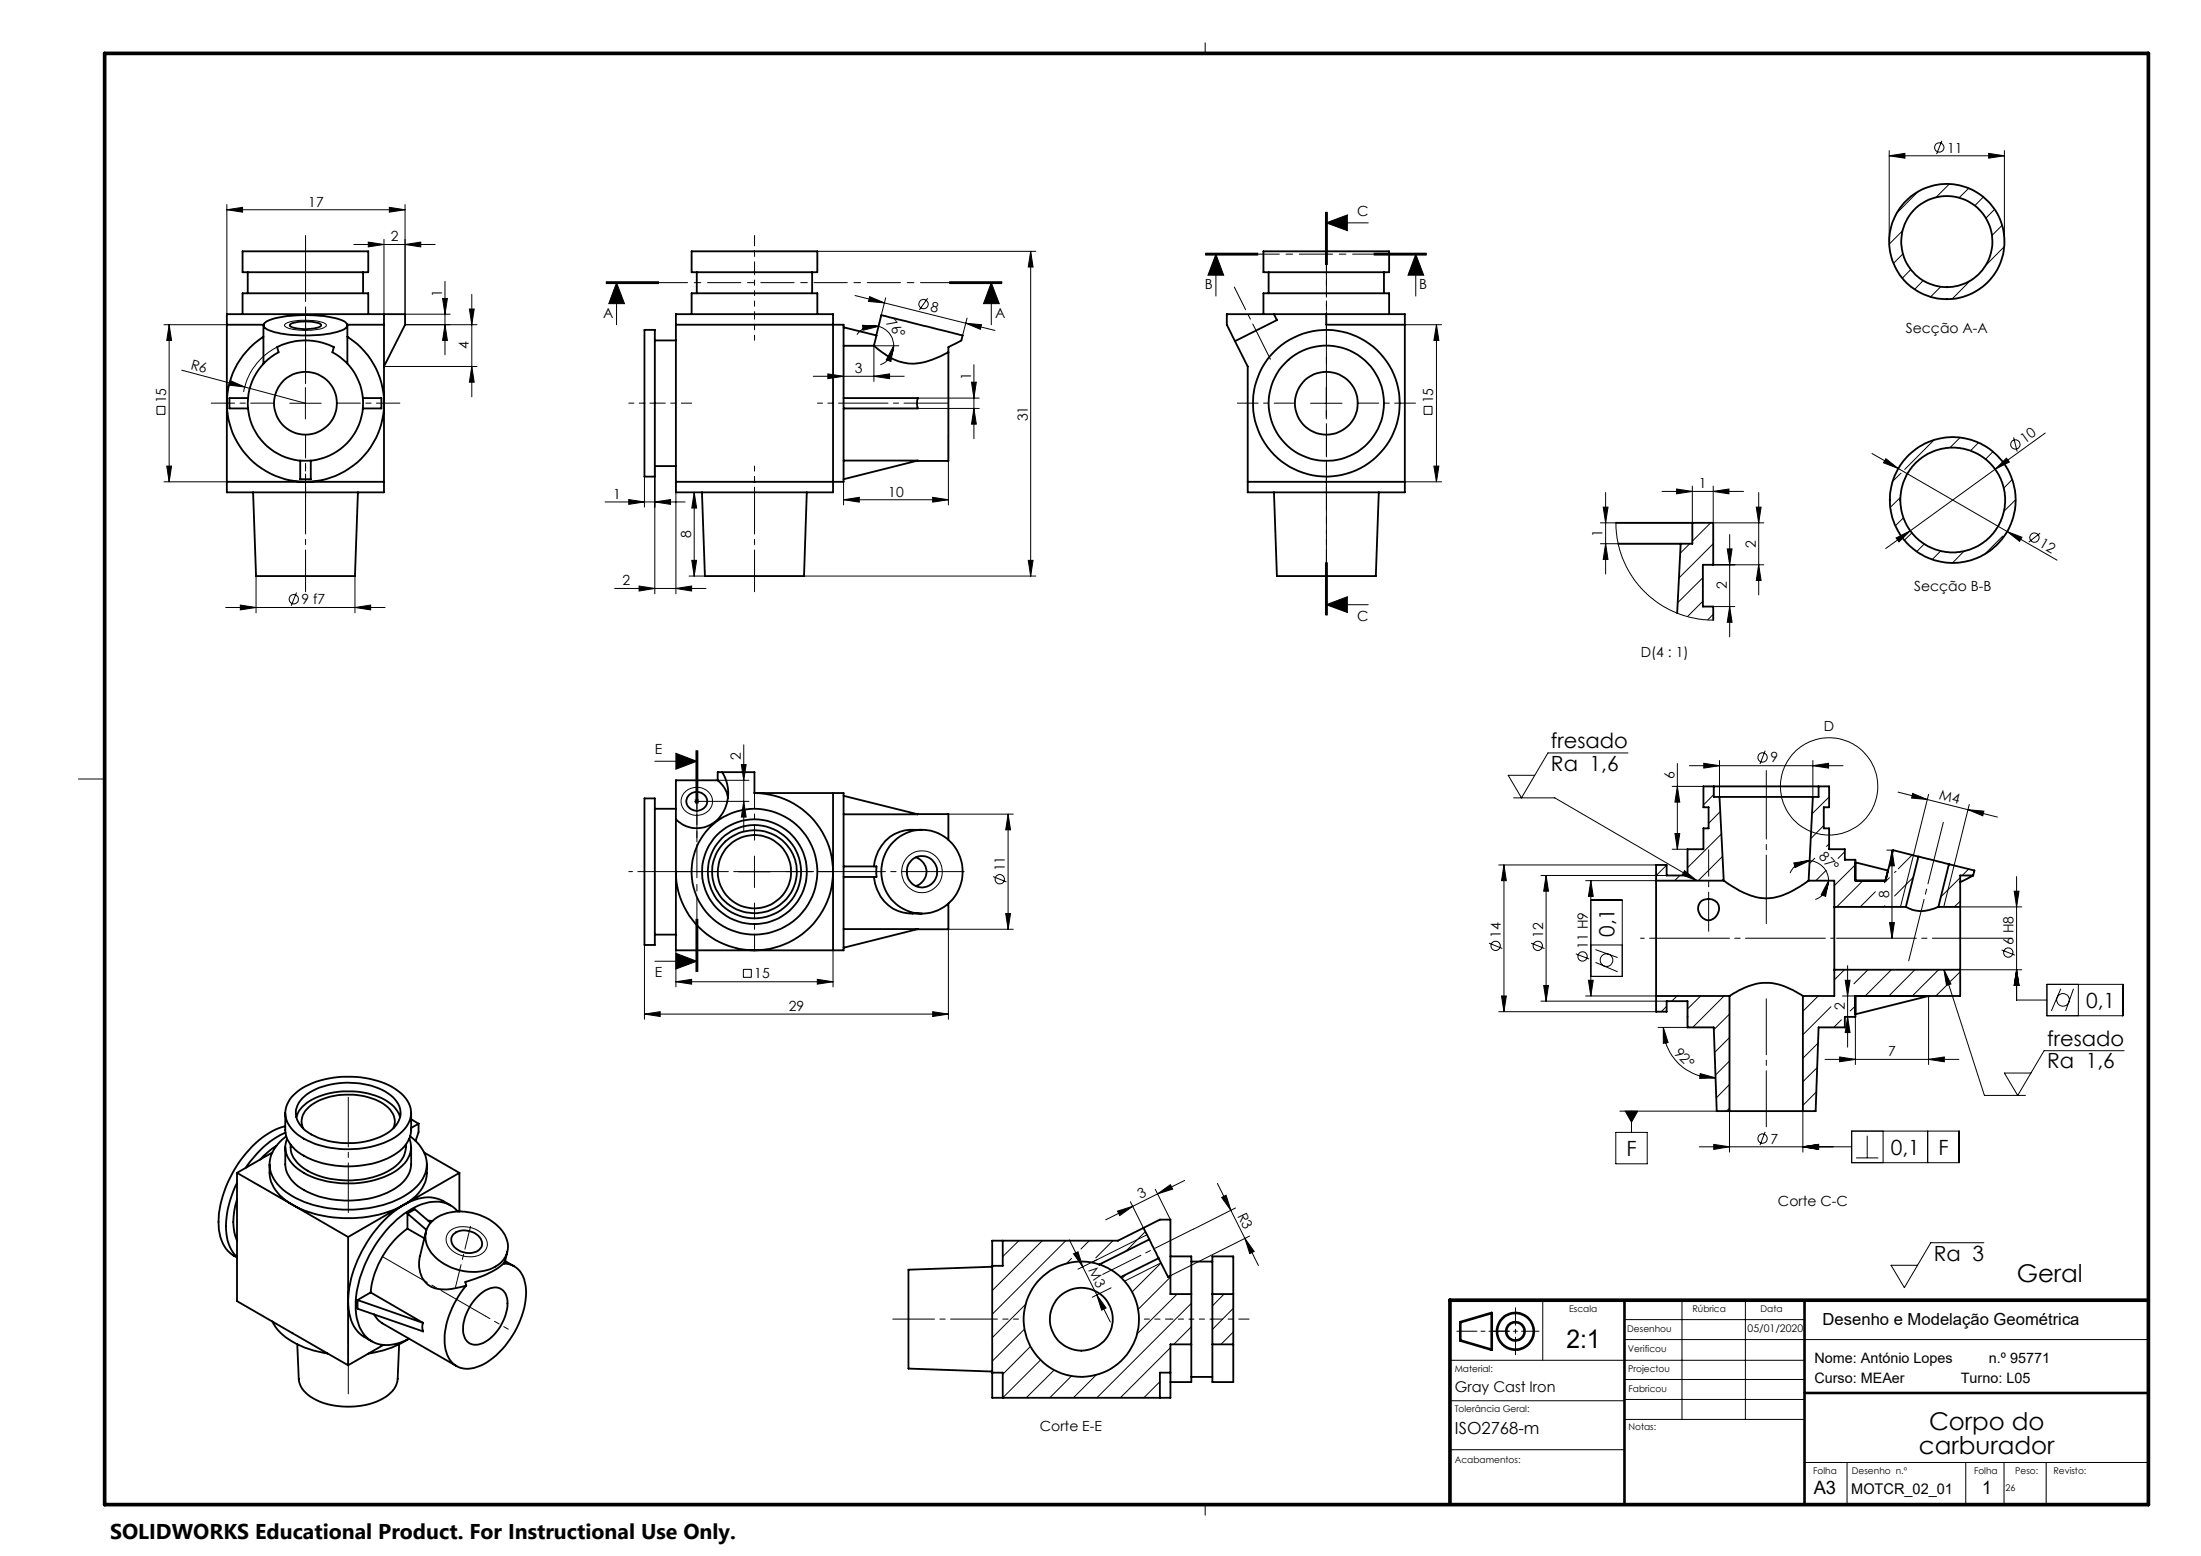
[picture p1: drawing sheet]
<svg xmlns="http://www.w3.org/2000/svg" width="420mm" height="297mm" viewBox="0 0 420 297" stroke-linecap="round" stroke-linejoin="round" font-family="sans-serif">
<g fill="none" stroke="#000" stroke-width=".19">
<path d="M230 8.2v2M43.3 39v21M74.3 39.6l3 .4-3 .5zM77.3 39v21h8.6M360.5 29.7l3-.4v.9zM360.5 28.7v17.4M360.5 29.7h22M366 36.5l-4.1 4.2M370.6 26.9l-1.1 2.5M372 35.1l-2.6 2.6M375.7 35.9l-1.9 1.8M378.5 37.6l-1.7 1.7"/>
<path d="M379.5 29.3l3 .4-3 .5zM380.6 40l-1.6 1.6M382.5 28.7v17.4M43.3 40l3-.4v.9zM43.3 40h34M67.5 46.7h15.5M70.3 46.2l3 .5-3 .4zM73.3 45.7v14.3M77.3 46.7l3-.5v.9zM84.5 57h.9l-.5 3zM84.9 53.7v14M89.6 59h.9l-.5 3z"/>
<path d="M90 56.2v19.5M115.7 54.1h10zM115.7 54h10M115.7 53.8h10M117.7 54l1.5 4h-3zM117.7 54v8M156 48h41.7M163.2 56.4l5.6 1.4M165.9 56.6l2.9 1.2-3.1-.3zM168.8 57.8l15.5 3.9M169 56.8l-.8 3.3M177 56.9l-1.6 2.3"/>
<path d="M181.2 54h10M181.2 53.8h10M181.2 54.1h10M189.2 54l1.5 4h-3zM189.2 54v8M196.7 48l.4 3h-.9zM196.7 48v62M230 48.5h10M230 48.3h10M230 48.7h10M232 48.5l1.5 4h-3zM232 48.5v8"/>
<path d="M252.9 40.5v10M253.1 42.5h8M253.1 42.5l4-1.5v3zM253.1 40.5v10M253.3 40.5v10M262.2 48.5h10M262.2 48.3h10M262.2 48.7h10M270.2 48.5l1.5 4h-3zM270.2 48.5v8M363 44.1l-2.5 2.5M363.1 48.5l-1.8 1.8"/>
<path d="M364.6 51.4l-1.6 1.7M367 53.5l-1.7 1.7M370.3 54.7l-1.9 2M376 53.5l-3.5 3.6M382.1 43l-2 1.9M382.4 47.1l-3.4 3.5M30 77.6h1.5v1.5h-1.5zM31.3 62h12M32.3 62v30M32.3 62l.4 3h-.9zM34.7 70.7l12 3.2M43.9 72.6l2.8 1.3-3-.4z"/>
<path d="M46.7 73.9l11.6 3.1M52.9 66.2a12.2 12.2 0 0 0-6.4 8.6M54.5 61.8a11.4 11.4 0 0 1 7.5-.1l.3 .3a1.32 1.32 0 0 1-1.3 .8 11.9 11.9 0 0 1-6.5-.4l-.2-.3zM55.3 77h6M58.3 74v6M73.3 70h17.7M77.3 62h13.7M84.9 62l.5 3h-.9zM90 70l.5 3h-.9zM155.2 71.8h17.3M158 71.4l3 .4-3 .5zM164.6 62.1l3 .2-2.9 .7z"/>
<path d="M166.8 71.8l3-.4v.9zM167.6 62.3a3.9 3.9 0 0 1 2.9 3.7M167.6 62.3a3.8 3.8 0 0 0-4.1 1.6M170.5 66l-.5 3-.9-.3zM170.5 66a3.9 3.9 0 0 1-2.5 3.6M171.5 66h-4.7v6.8M175.2 76h11.7M175.2 78h11.7M184.3 61.7l5.6 1.4M184.3 61.7l3 .3-.2 .9zM184.5 60.7l-.8 3.3M185.4 73h.9l-.5 3z"/>
<path d="M185.8 78l.5 3h-.9zM185.8 69.6v14.1M245.8 68.7h.1M250.1 77h6M253.1 74v6M268.1 62h7M271.7 77.6h1.6v1.5h-1.6zM274.1 62l.5 3h-1zM274.1 62v30M31.3 92h12M31.8 89h.9l-.4 3zM115.5 95.8h15.2"/>
<path d="M120 95.4l3 .4-3 .5zM123 91v5.8M125 95.8l3-.4v.9zM125 89v24.3M129 92v21.3M132.5 94v16M132.5 94l.4 3h-.9zM161 95.4l3-.5v.9zM161 92v4.4M161 95.4h20M178 94.9l3 .5-3 .4zM181 83v13.4"/>
<path d="M268.1 92h7M273.6 89h1l-.5 3zM305.9 96.8h.9l-.4 3zM306.4 94v15.6M308.4 99.8l.1 2.7 .6 2.4 .5 1.7 1.6 3.1 1.1 1.5 1.2 1.4 1.4 1.3 1.5 1.2 2.1 1.2 1.5 .7 2.2 .8 2 .4 2.7 .2M317.1 93.8h15.6M319.9 93.3l3 .5-3 .5zM322.9 92.8v7h-17.5M326.4 99.8l-3.5 3.5M326.9 93.8l3-.5v1zM326.9 92.8v7h9.7M335.1 96.8h1l-.5 3z"/>
<path d="M335.6 94v19.6M357.2 86.6l5 2.8M359.9 87.6l2.3 1.8-2.8-1.1zM362.2 89.4l20.8 12.1M362.7 94.9l-2 1.9M362.8 90.3l-1.7 1.6M363.2 98.8l-1.5 1.6M369.1 84l-5.6 5.6M374 83.5l-1.9 1.9M377.5 84.5l-1.5 1.5M380.3 86.2l-1.4 1.5M380.7 89.6l-16.2 11.7"/>
<path d="M380.7 89.6l2.2-2.1 .5 .7zM384 91.5l-1.6 1.7M384.2 83.5l.7 2.7M384.6 95.4l-2.2 2.2M390.3 82.7l-9.6 6.9M43.1 116h30.4M45.9 115.5l3 .5-3 .4zM48.9 110v7M56.6 113.1l-1 2.5M67.7 116l3-.5v.9zM67.7 110v7M117.3 112.3h17.4"/>
<path d="M122 111.9l3 .4-3 .5zM129 112.3l3-.4v.9zM131.5 110h3M132 107h.9l-.4 3zM153.4 110h44.3M196.2 107h.9l-.4 3zM252.9 107.4v10M253.1 115.4h8M253.1 115.4l4-1.5v3zM253.1 107.4v10M253.3 107.4v10M305.4 103.8h15.3"/>
<path d="M306.4 103.8l.4 3h-.9zM322.4 103.8l-1.8 1.8M324.9 110.3l-4.8 4.7M324.9 114.8l-2.9 2.9M326.9 103.8l-6.5 6.5M326.9 117.3l-1 1M326.9 107.8h9.7M326.9 115.8h4.1M329.6 104.8h.9l-.4 3zM330.1 115.8l.4 3h-.9zM330.1 102v19.6M335.6 107.8l.5 3h-1z"/>
<path d="M361.8 102.7l2.7-1.4-2.1 2.1zM364.5 101.3l-4.7 3.4M364.8 101.7l-1.4 1.4M367.2 103.8l-1.4 1.5M370.3 105.2l-1.6 1.6M374.8 105.2l-2.2 2.3M382.2 102.3l-3.5 3.5M383 101.5l9.5 5.4M383 101.5l2.8 1-.4 .8zM389.3 101.8l-2.2 1.7M15 148.7h5M125 145.3h8"/>
<path d="M129 143.8l4 1.5-4 1.5zM130.5 151.4a3.1 3.1 0 0 1 3.3-1 3.1 3.1 0 0 1 2.2 2.6 3 3 0 0 1-2.9 2.6 3 3 0 0 1-3.1-2.4 2.66 2.66 0 0 1 .5-1.8zM132.6 152.6l.7 .7M132.8 143.3v10M133 152.5v1M133 143.3v10M133.2 143.3v10M133.3 152.6l-.7 .7M136.9 148.9h6M141.5 145.9h.9l-.5 3zM141.9 142.2v16.5M141.9 153l.5 3h-.9z"/>
<path d="M142.9 153h-10.4M181 155.4h12.4M192.4 155.4l.4 3h-.9zM192.4 155.4v22M288.8 152.3h7.9l27.1 15.8M310.7 143.7h-15.3l-5.1 8.6-2.5-4.3h5M319.1 150.1h5.9M319.6 159.1h.9l-.4 3zM320.1 150.1l.4 3h-.9zM320.1 145.7v16.4M322.4 146.2h29.3M325.1 158.1h-.1"/>
<path d="M325.1 145.7l3 .5-3 .4zM327 151.7l-2 2M328.1 145.2v6.9M328.3 154.9l-2.3 2.3M328.5 159.2l-6.5 6.4M336.8 143.3l-1 2.5M345.9 146.2l3-.5v.9zM345.9 145.2v6.9M348 157.6l-2.5 2.5M349 152.1l-3.2 3.3M362.2 151.2l5.6 1.4M365 151.4l2.8 1.2-3-.3z"/>
<path d="M367.8 152.6l7.7 1.9M368 151.6l-5.3 21.5M375.5 154.5l5.6 1.5M375.5 154.5l3.1 .3-.2 .9zM375.8 153.6l-4.9 19.5M132.8 175.4v10M133 175.4v10M133.2 175.4v10M141 166.4h6M144 163.4v6M173 163.7a4 4 0 0 1 6.1 .4 4 4 0 0 1-1.4 5.9 4 4 0 0 1-4.9-1.3 4 4 0 0 1 .2-5zM189.5 167.3l2.6 1"/>
<path d="M191.9 174.4h.9l-.4 3zM193.4 177.4h-12.4v17.2M286 165.1h30M287 165.1l.4 3h-.9zM287 165.1v28M294 167.1h24M295 167.1l.5 3h-.9zM295 167.1v24M302.6 168.1h13.4M303.6 168.1l.4 3h-.9zM303.6 171.8h6v14.6h-6M303.6 168.1v22"/>
<path d="M317.9 165.2l-1.9 1.9M319.1 162.1h2.9M320.6 167.1l-1.1 1M321.5 166.2l2.3 1.9-2.8-1.1zM328.7 163.4l-4.6 4.7M328.9 167.7l-.4 .4M342.3 164.7l3-.4-2.8 1.3zM345.3 164.3a3.9 3.9 0 0 1 3.6 3.8M345.3 164.3a3.8 3.8 0 0 0-3.7 2.3M346.3 163.8l-1 1M348.5 166.1l-2 2M348.9 168.1l-.5 3-.9-.3z"/>
<path d="M348.9 168.1a3.9 3.9 0 0 1-2.5 3.6M349 161.1l-.5 .5M352 162.6l-1.3 1.3M354 165.1l-4 3.9M355.5 168.1l-5 5M357.9 170.2l-2.9 2.9M359.7 172.9l-.2 .2M360 162.3h1.2M360.5 167.5l-.9 1M360.6 176.1h.9l-.5 3zM361 162.3l.5 3h-.9zM361 162.3v16.8"/>
<path d="M361.8 166.3l-.3 .2M364.9 163.2l-2.7 2.6M365.1 167.5l-3.6 3.5M372.1 165l-.2 .2M374.1 173.1h11.7M374.1 167.5l-3.8 3.7M374.1 172l-1.2 1.1M375.7 165.9l-1.3 1.2M384.4 170.1h.9l-.5 3zM384.8 167.3v23.6h5.8M123 193.6l3-.5v.9zM123 180.4v14.2"/>
<path d="M123 193.6h58M125 183.5h8M129 182l4 1.5-4 1.5zM129 187.4l3-.5v1zM129 181.4v7M129 187.4h30M141.9 185h1.5v1.5h-1.5zM156 186.9l3 .5-3 .5zM159 181.4v7M178 193.1l3 .5-3 .4zM284.1 180l2.6 1M286 193.1h30"/>
<path d="M286.5 190.1h.9l-.4 3zM292.2 180l2.5 1M294 191.1h24M294.6 188.1h.9l-.5 3zM300.7 182.1l2.5 1M302.6 190.1h13.4M303.1 187.1h.9l-.4 3zM303.6 180.4h6M304.4 183.7l4.3 1.8M304.4 181.3l4.3 1.5M316.4 196.1h5.6M317.4 196.1l.9 2.9-.9 .1z"/>
<path d="M317.4 196.1a9.6 9.6 0 0 0 10 9.6M318 192.1l-1 1M320 190.1l-1 1M324.5 190.1l-2.5 2.5M329 190.1l-6 6M330 193.6l-2.9 2.9M330 198l-2.8 2.9M346.9 199.1l-2.9 2.9M347 190.1l-3 2.9M349.4 192.2l-5.4 5.3M351.4 194.7l-1.5 1.4M351.6 190.1h2.4"/>
<path d="M352 185.1l-2 1.9M352.1 187.1h.9l-.4 3zM352.6 194.1l.4 3h-.9zM352.6 184.3v15.6M354 194.1v9.1M354 192l-.9 1M356.4 185.1l-2.6 2.7M360.9 185.1l-5 5M365.4 185.1l-5 5M368 190.1v13.1M369.9 185.1l-5 5M370.9 185.1l7.8 24h7.8"/>
<path d="M370.9 185.1l1.4 2.7-.9 .3zM371.4 188.1l-2 2M374.1 185.1h11.7M374.1 185.5l-1.9 1.8M374.1 190l-.2 .1M382 181.3l2.5 1M384.8 185.1l.5 3h-.9zM390.6 187.9h14.5v6h-14.5zM393.2 188.7l-1.8 4.3M395.7 188.7l-1.5 4.3M396.6 187.9v6M308.3 216.1h6v6h-6z"/>
<path d="M309.1 212.1h18.5M310.1 212.1h2.4l-1.2 2.1zM311.3 212.1v4M324.3 218.9h29M324.4 204.9l3 .8-3.1 .1zM327 218.4l3 .5-3 .5zM330 212.1v7.8M330 202.5l-2.7 2.7M330 207l-2.5 2.5M330 211.5l-.5 .6M336.8 216l-1 2.6M344 218.9l3-.5v1z"/>
<path d="M344 212.1v7.8M346.6 208.4l-2.6 2.6M346.8 203.8l-2.8 2.7M348.3 202.2h25.5M351 201.8l3 .4-3 .5zM353.3 215.9h20.5v6h-20.5zM356.3 216.8v4.2M359.3 215.9v6M367.8 215.9v6M368 202.2l3-.4v.9zM405.3 200.6h-15.2l-5.1 8.5-2.5-4.3h5.1M85.8 235a4.9 4.9 0 0 1 7.1 1.8 2.38 2.38 0 0 1-2.2 3 4.8 4.8 0 0 1-5.5-2.8 2.08 2.08 0 0 1 .6-2z"/>
<path d="M194.4 236.8l-3.1 3.1M198.9 236.8l-9.6 9.5M203.4 236.8l-14.1 14.1M204 236.6l7.9 15.7M204.9 239.3l.8-.4 .9 2.9zM207.9 236.8l-1.6 1.6M212.4 236.8l-3.3 3.3M213.3 231.2l2.8-.9-2.4 1.7zM215.7 229.4l2.5 5M218.5 235.1l-3.7 3.7M218.9 235.7l-10.6 5.3M220.5 227l2.8 5.8"/>
<path d="M220.9 227.9l-9.9 4.9M220.9 227.9l2.4-1.8 .5 .9zM226.1 225.3l-5.2 2.6M232.3 225.9l2.6 5.1M233.1 228.6l.9-.5 .9 2.9zM234.9 231l5.2 10.5M235.8 230.6l-8.1 4M237.6 236.4l1.7 2.5-.8 .4zM238.4 235.9l-15.5 7.8M354.2 221h4.2M378.6 237.2h-10.2l-5 8.6-2.5-4.3h5M189.6 241.6l-.3 .3"/>
<path d="M195.5 253.7l-6.2 6.1M195.7 249l-6.4 6.3M196.6 257l-5.3 5.3M198.6 259.6l-7.3 7.2M204.5 240.2l-1 1M209.3 247.2l1.8 2.5-.9 .4zM209.3 240.4l-3.6 1.8M212 245.8l-3.6 1.8M214.9 243.3l-.8 .7M221.5 241.1l-5.5 5.5M221.5 241l-6.9 3.5M223.3 243.8l-6.1 6.1"/>
<path d="M223.3 257.2l-9.5 9.6M224.6 247l-7.6 7.6M227.3 248.8l-18 18M227.3 253.3l-3.3 3.3M233.6 247l-2.2 2.3M235.3 249.7l-3.9 4M235.3 254.2l-2.3 2.4M276.7 259.6h67.6M294.4 248.2v11.4M310 251.9h34.3M310 255.7h100M321 248.2v22.7"/>
<path d="M333.1 248.2v22.7M201.2 261.5l-5.4 5.3M204.5 262.6l-4.2 4.2M209.2 262.4l-4.4 4.4M221.3 263.7l-3 3.1M223.3 261.8l-.2 .2M276.7 276.7h33.3M276.7 267.4h33.3M310 270.9h34.3M310 263.3h34.3M310 267.1h34.3M344.3 279.1h65.5"/>
<path d="M352.5 279.1v8M375.1 279.1v8M382.4 279.1v8M390.5 279.1v8M230 287.2v2"/>
<circle cx="370.1" cy="28.2" r=".89"/>
<circle cx="176.2" cy="58.1" r=".89"/>
<circle cx="384.6" cy="84.8" r=".89"/>
<circle cx="56" cy="114.4" r=".89"/>
<circle cx="388.2" cy="102.6" r=".89"/>
<circle cx="336.3" cy="144.6" r=".9"/>
<circle cx="349" cy="150.1" r="9.3"/>
<circle cx="190.8" cy="167.8" r=".89"/>
<circle cx="285.4" cy="180.5" r=".88"/>
<circle cx="293.4" cy="180.5" r=".88"/>
<circle cx="302" cy="182.6" r=".89"/>
<circle cx="306.5" cy="183.3" r="1.2"/>
<circle cx="383.2" cy="181.8" r=".89"/>
<circle cx="393.7" cy="190.9" r="1.21"/>
<circle cx="336.3" cy="217.3" r=".9"/>
</g>
<g fill="none" stroke="#000" stroke-width=".5">
<path d="M278.7 252.4l6-1.8v7l-6-1.7zM310 248.2v38.9M344.3 248.2v38.9M344.3 265.9h65.5"/>
<circle cx="289.2" cy="254.1" r="1.75"/>
<circle cx="289.2" cy="254.1" r="3.5"/>
</g>
<path d="M52.3 77h-12M58.3 71v-12M64.3 77h12M58.3 83v12M86.9 245.7l2.9-11.6" fill="none" stroke="#000" stroke-width=".19" stroke-dasharray="15.2 1 1 1" stroke-dashoffset="10.8"/>
<path d="M138 166.4h-9M144 160.4v-9M144 172.4v9M150 166.4h9" fill="none" stroke="#000" stroke-width=".19" stroke-dasharray="15.2 1 1 1" stroke-dashoffset="12.3"/>
<path d="M247.1 77h-11M253.1 71v-11M259.1 77h11M253.1 83v11" fill="none" stroke="#000" stroke-width=".19" stroke-dasharray="15.2 1 1 1" stroke-dashoffset="11.3"/>
<path d="M191.2 54h-75.5" fill="none" stroke="#000" stroke-width=".19" stroke-dasharray="6.3 1.3 1.3 1.3" stroke-dashoffset="1"/>
<path d="M272.2 48.5h-42.2M133 143.3v42.1" fill="none" stroke="#000" stroke-width=".19" stroke-dasharray="6.3 1.3 1.3 1.3" stroke-dashoffset="2.4"/>
<path d="M253.1 40.5v76.9" fill="none" stroke="#000" stroke-width=".19" stroke-dasharray="6.3 1.3 1.3 1.3" stroke-dashoffset=".3"/>
<path d="M58.3 45v28.2" fill="none" stroke="#000" stroke-width=".19" stroke-dasharray="15.2 1 1 1" stroke-dashoffset="2.6"/>
<path d="M144 60v5M253.1 60v5M120 77h5M161 77h-5M58.3 94v-5M144 94v-5M253.1 94v-5M189.4 251.8h5M223.4 251.8h-5" fill="none" stroke="#000" stroke-width=".19" stroke-dasharray="15.2 1 1 1" stroke-dashoffset="14.3"/>
<path d="M58.3 94v19M144 94v19M253.1 94v19M189.4 251.8h-19" fill="none" stroke="#000" stroke-width=".19" stroke-dasharray="15.2 1 1 1" stroke-dashoffset="7.3"/>
<path d="M144 56v4M144 52v4M253.1 56v4M253.1 52v4M227.4 251.8h-4M231.4 251.8h-4" fill="none" stroke="#000" stroke-width=".19" stroke-dasharray="15.2 1 1 1" stroke-dashoffset="14.8"/>
<path d="M144 45v7M253.1 45v7M125 77h7M238.4 251.8h-7" fill="none" stroke="#000" stroke-width=".19" stroke-dasharray="15.2 1 1 1" stroke-dashoffset="13.3"/>
<path d="M181 77h-20" fill="none" stroke="#000" stroke-width=".19" stroke-dasharray="15.2 1 1 1" stroke-dashoffset="6.8"/>
<path d="M157 166.4h-37M350.1 179.1h-37" fill="none" stroke="#000" stroke-width=".19" stroke-dasharray="15.2 1 1 1" stroke-dashoffset="-1.7"/>
<path d="M157 166.4h27" fill="none" stroke="#000" stroke-width=".19" stroke-dasharray="15.2 1 1 1" stroke-dashoffset="3.3"/>
<path d="M133 160.7v-13.6" fill="none" stroke="#000" stroke-width=".19" stroke-dasharray="15.2 1 1 1" stroke-dashoffset="10"/>
<path d="M242.4 68.6l-6.9-13.8" fill="none" stroke="#000" stroke-width=".19" stroke-dasharray="15.2 1 1 1" stroke-dashoffset="7.7"/>
<path d="M326.1 177.8v-15.6" fill="none" stroke="#000" stroke-width=".19" stroke-dasharray="15.2 1 1 1" stroke-dashoffset="7.8"/>
<path d="M350.1 179.1h34.3" fill="none" stroke="#000" stroke-width=".19" stroke-dasharray="15.2 1 1 1" stroke-dashoffset="-.4"/>
<path d="M337.1 190.6v24.5" fill="none" stroke="#000" stroke-width=".19" stroke-dasharray="15.2 1 1 1" stroke-dashoffset="4.5"/>
<path d="M337.1 147.1v29.2" fill="none" stroke="#000" stroke-width=".19" stroke-dasharray="15.2 1 1 1" stroke-dashoffset="2.2"/>
<path d="M370.8 157l-6.6 26.4" fill="none" stroke="#000" stroke-width=".19" stroke-dasharray="15.2 1 1 1" stroke-dashoffset="3.1"/>
<path d="M66.5 209.4v22.1" fill="none" stroke="#000" stroke-width=".19" stroke-dasharray="15.2 1 1 1" stroke-dashoffset="5.7"/>
<path d="M49 226l4 2.3M66.5 250v-4.7" fill="none" stroke="#000" stroke-width=".19" stroke-dasharray="15.2 1 1 1" stroke-dashoffset="14.4"/>
<path d="M66.5 250v16" fill="none" stroke="#000" stroke-width=".19" stroke-dasharray="15.2 1 1 1" stroke-dashoffset="8.7"/>
<path d="M53 228.3l5.5 3.2" fill="none" stroke="#000" stroke-width=".19" stroke-dasharray="15.2 1 1 1" stroke-dashoffset="13.6"/>
<path d="M73.1 239.9l19.5 11.3" fill="none" stroke="#000" stroke-width=".19" stroke-dasharray="15.2 1 1 1" stroke-dashoffset="5.5"/>
<path d="M97 253.7l-4.4-2.5" fill="none" stroke="#000" stroke-width=".19" stroke-dasharray="15.2 1 1 1" stroke-dashoffset="14.2"/>
<path d="M210.4 243.2l17.3-8.6" fill="none" stroke="#000" stroke-width=".19" stroke-dasharray="15.2 1 1 1" stroke-dashoffset="7.1"/>
<path d="M284.7 254.1h9M289.2 249.6v9" fill="none" stroke="#000" stroke-width=".19" stroke-dasharray="5.1 .8 .8 .8" stroke-dashoffset="1.7"/>
<path d="M288 254.1h-10" fill="none" stroke="#000" stroke-width=".19" stroke-dasharray="5.1 .8 .8 .8" stroke-dashoffset="1.2"/>
<path d="M20 10.2h390v277h-390zM410 248.2h-133.3v38.9" fill="none" stroke="#000" stroke-width=".7"/>
<g fill="#000">
<path d="M43.9 72.6l2.8 1.3-3-.4z"/>
<path d="M43.3 40l3-.4v.9zM74.3 39.6l3 .4-3 .5z"/>
<path d="M70.3 46.2l3 .5-3 .4zM77.3 46.7l3-.5v.9z"/>
<path d="M189.2 54l1.5 4h-3zM117.7 54l1.5 4h-3z"/>
<path d="M196.7 48l.4 3h-.9zM196.2 107h.9l-.4 3zM185.4 73h.9l-.5 3zM185.8 78l.5 3h-.9zM192.4 155.4l.4 3h-.9zM191.9 174.4h.9l-.4 3zM274.1 62l.5 3h-1zM273.6 89h1l-.5 3zM287 165.1l.4 3h-.9zM286.5 190.1h.9l-.4 3zM295 167.1l.5 3h-.9zM294.6 188.1h.9l-.5 3zM303.6 168.1l.4 3h-.9zM303.1 187.1h.9l-.4 3zM320.1 150.1l.4 3h-.9zM319.6 159.1h.9l-.4 3zM352.1 187.1h.9l-.4 3zM352.6 194.1l.4 3h-.9zM361 162.3l.5 3h-.9zM360.6 176.1h.9l-.5 3zM305.9 96.8h.9l-.4 3zM306.4 103.8l.4 3h-.9zM84.5 57h.9l-.5 3zM84.9 62l.5 3h-.9z"/>
<path d="M253.1 42.5l4-1.5v3zM253.1 115.4l4-1.5v3z"/>
<path d="M270.2 48.5l1.5 4h-3zM232 48.5l1.5 4h-3z"/>
<path d="M32.3 62l.4 3h-.9zM31.8 89h.9l-.4 3z"/>
<path d="M166.8 71.8l3-.4v.9zM158 71.4l3 .4-3 .5z"/>
<path d="M170.5 66l-.5 3-.9-.3zM164.6 62.1l3 .2-2.9 .7z"/>
<path d="M184.3 61.7l3 .3-.2 .9zM165.9 56.6l2.9 1.2-3.1-.3z"/>
<path d="M359.9 87.6l-.5 .7 2.8 1.1zM383 101.5l2.4 1.8 .4-.8z"/>
<path d="M122 111.9l3 .4-3 .5zM129 112.3l3-.4v.9zM120 95.4l3 .4-3 .5zM125 95.8l3-.4v.9zM161 95.4l3-.5v.9zM178 94.9l3 .5-3 .4zM123 193.6l3-.5v.9zM178 193.1l3 .5-3 .4zM327 218.4l3 .5-3 .5zM344 218.9l3-.5v1zM344 218.9l3-.5v1zM325.1 145.7l3 .5-3 .4zM345.9 146.2l3-.5v.9zM319.9 93.3l3 .5-3 .5zM326.9 93.8l3-.5v1zM360.5 29.7l3-.4v.9zM379.5 29.3l3 .4-3 .5z"/>
<path d="M132 107h.9l-.4 3zM132.5 94l.4 3h-.9zM141.5 145.9h.9l-.5 3zM141.9 153l.5 3h-.9zM384.8 185.1l.5 3h-.9zM384.4 170.1h.9l-.5 3zM384.8 185.1l.5 3h-.9zM335.6 107.8l.5 3h-1zM335.1 96.8h1l-.5 3zM330.1 115.8l.4 3h-.9zM329.6 104.8h.9l-.4 3zM90 70l.5 3h-.9zM89.6 59h.9l-.5 3z"/>
<path d="M361.8 102.7l.6 .7 2.1-2.1zM380.7 89.6l2.7-1.4-.5-.7z"/>
<path d="M129 143.8l4 1.5-4 1.5zM129 182l4 1.5-4 1.5z"/>
<path d="M365 151.4l2.8 1.2-3-.3zM375.5 154.5l3.1 .3-.2 .9z"/>
<path d="M348.9 168.1l-.5 3-.9-.3zM342.3 164.7l3-.4-2.8 1.3z"/>
<path d="M129 187.4l3-.5v1zM156 186.9l3 .5-3 .5z"/>
<path d="M317.4 196.1l.9 2.9-.9 .1zM324.4 204.9l3 .8-3.1 .1z"/>
<path d="M370.9 185.1l1.4 2.7-.9 .3zM321.5 166.2l2.3 1.9-2.8-1.1zM310.1 212.1l1.2 2.1 1.2-2.1z"/>
<path d="M368 202.2l3-.4v.9zM351 201.8l3 .4-3 .5zM67.7 116l3-.5v.9zM45.9 115.5l3 .5-3 .4z"/>
<path d="M213.3 231.2l2.8-.9-2.4 1.7zM220.9 227.9l2.4-1.8 .5 .9z"/>
<path d="M233.1 228.6l.9-.5 .9 2.9zM237.6 236.4l1.7 2.5-.8 .4zM204.9 239.3l.8-.4 .9 2.9zM209.3 247.2l1.8 2.5-.9 .4z"/>
</g>
<g fill="none" stroke="#000" stroke-width=".35">
<path d="M43.3 60h30v34h-30zM46.3 60v-4h24v4M46.3 48h24v4h-24zM47.3 52v4M69.3 52v4M73.3 60h4v2l-4 8M129 60h30v34h-30zM132 48h24v4h-24zM132 60v-4h24v4M133 52v4M155 52v4M241.1 60v-4h24v4"/>
<path d="M241.1 48h24v4h-24zM242.1 52v4M243.1 60h-9v2l1.6 3.1M243.1 60l.6 1.1-8 4M243.1 60h10M253.1 60h15v34h-30v-24l-2.4-4.9M253.1 60v2h15M264.1 52v4M43.3 62h7M47.3 76h-3.5v2h3.5M50.3 64.3a15 15 0 0 0-3.4 22.5 15 15 0 0 0 22.7 0 15 15 0 0 0-3.3-22.5M50.3 62.1v7.3"/>
<path d="M50.5 61.7a10.4 10.4 0 0 1 5.7-1.5 20.9 20.9 0 0 1 9.5 1.1 .79 .79 0 0 1 .6 .8 .79 .79 0 0 1-.6 .8 22.9 22.9 0 0 1-11.5 .8 5.9 5.9 0 0 1-3.8-1.4l-.1-.3zM52.9 66.2a12.1 12.1 0 0 1 10.8 0l-.3 1a11 11 0 0 1 3.4 16.7 11 11 0 0 1-17 0 11 11 0 0 1 3.4-16.7zM55.4 61.9a7.8 7.8 0 0 1 5.8 0l.1 .2a2.82 2.82 0 0 1-2.4 .7h-1.3a3.5 3.5 0 0 1-2.3-.7zM66.3 62h7M66.3 62.1v7.3M69.3 76h3.5v2h-3.5M123 63h2v28h-2zM125 65h4M129 62h32v30h-32M161 76h14.2a2.85 2.85 0 0 0 0 2h-14.2M161 66h5.8M161 62.5l6.3 1.5-.5 2"/>
<path d="M166.8 66l.1 .1a14.5 14.5 0 0 0 5.5 3.1 11.3 11.3 0 0 0 7.9-1.6l.7-.4M167.2 64l1-3.9 15.5 3.9-.3 1-2.4 1.2v1M181 67.2v20.8h-6M43.3 92h30M48.3 94l.6 16h18.8l.6-16M57.3 87.9v3.6h2v-3.6M125 89h4M133.9 94l.6 16h18.9l.6-16M161 87.9h14.2l-14.2 3.6M238.1 92h30M243.1 94l.6 16h18.8l.6-16M308.4 99.8h14.5"/>
<path d="M322.9 99.8v4h-2.2M322.9 99.8h4v8h-2v8h2v2.6M308.8 103.8h11.9M320.7 103.8l-.7 13.2M123 152.4h2v28h-2zM125 154.4h4M131.5 151.7a1.97 1.97 0 0 1 2.4-.4 1.97 1.97 0 0 1 1 2.2 1.99 1.99 0 0 1-2.4 1.2 1.99 1.99 0 0 1-1.5-2.1zM136.9 148.9l1.2 1.3 .6 1.1 .2 1M136.9 148.9h-7.9v32.5h32v-30h-17M137.8 147.4a7.1 7.1 0 0 1-2.8 10.3 5.4 5.4 0 0 1-6-1.3M137.8 147.4h-.9v1.5M137.8 147.4h6.2v4"/>
<path d="M144 151.4a15 15 0 0 1 15 15 15 15 0 0 1-15 15 15 15 0 0 1-15-15M159 151.4v30M161 151.9l14.2 3.5h-14.2M175 155.4h6v4.9M175.9 158.4a10 10 0 0 0-5.2 .8 7.9 7.9 0 0 0-3.9 6.2M327 150.1h20M327 150.1h-2v4h1v4h-1v4h-3v5h-4v-2h-2v3M327 150.1v2h1.1M328.1 152.1h17.8M328.1 152.1l.8 16M345.9 152.1l-.8 16M347 150.1h2v4h-1v4h1v4h3v2h2v4h5.8"/>
<path d="M347 150.1v2h-1.1M125 178.4h4M138.4 160.6a8.1 8.1 0 0 1 10.2-.7 8.1 8.1 0 0 1 2.7 9.8 8.1 8.1 0 0 1-10.8 3.8 8.1 8.1 0 0 1-3.7-10.8zM161 165.4h6.3v2h-6.3M161 177.3h14.2l-14.2 3.6M166.8 167.4a7.4 7.4 0 0 0 7.3 7h1.8M170.6 160.6a7.8 7.8 0 0 1 9.7-.8 7.8 7.8 0 0 1 2.9 9.4 7.7 7.7 0 0 1-9.1 5 7.7 7.7 0 0 1-5.9-8.5 8.1 8.1 0 0 1 2.4-5.1zM174.1 164.1a2.95 2.95 0 0 1 3.9 .3 2.95 2.95 0 0 1 0 4 2.95 2.95 0 0 1-3.9 .3 3.1 3.1 0 0 1 0-4.6zM174.8 163.7a2.88 2.88 0 0 1 2 2.7 2.88 2.88 0 0 1-2 2.8M181 172.5v4.9h-6M316 168.1v22M316 168.1h12.9"/>
<path d="M324.6 172.1a2.26 2.26 0 0 1 3.3 .7 2.31 2.31 0 0 1-2 2.9 2.27 2.27 0 0 1-1.3-3.6zM328.9 168.1a20.2 20.2 0 0 0 6.7 3.2 11.1 11.1 0 0 0 8-2.1l1.5-1.1M345.1 168.1h4.9v5M350 173.1v12M350 173.1h13.7M354 164.6l6.3 1.6-.5 1.9M363.7 173.1a6.3 6.3 0 0 0 6.2 0M366.1 163.5l5.8 1.5M366.1 163.5l-4.9-1.2-1.4 5.8M366.1 163.5l-2.4 9.6M369.9 173.1h4.2M371.9 165l4.9 1.2-.3 .9"/>
<path d="M371.9 165l-2 8.1M374.1 173.1v12M376.5 167.1l-2.4 1.3M376.5 167.1h-2.4v6M316 190.1h14M316 190.1v3h2v-2h4v5h5l.6 16h2.4M330 190.1a13.7 13.7 0 0 1 7-2.5 14.2 14.2 0 0 1 7 2.5M330 190.1v22M344 190.1v22M350 185.1v5h-6M350 185.1h24.1M368 190.1l-14 3.5"/>
<path d="M374.1 185.1v5h-20.1v4h-2v2h-5l-.5 16h-2.5M52 220l-6.8 3.9M52.7 218.7l-1.2 .9-1.9 1.7M54.4 212.4v3.3a6.3 6.3 0 0 0 4.2 5.2 18.8 18.8 0 0 0 16.6-.5 5.9 5.9 0 0 0 3.3-4.7v-3.3M54.4 219v3.2a6.3 6.3 0 0 0 4.2 5.3 18.8 18.8 0 0 0 16.6-.6 5.9 5.9 0 0 0 3.3-4.7v-3.2M54.4 214.9a15.3 15.3 0 0 0-8 6 21.6 21.6 0 0 0-4.7 12.4 7 7 0 0 0 2.9 6.4l.6 .3M54.5 216.2a17.7 17.7 0 0 0-7.6 6.7M54.6 216.9a6.3 6.3 0 0 0-2.9 7 10.3 10.3 0 0 0 6.4 5.5 23.7 23.7 0 0 0 18.9-1.1 7.5 7.5 0 0 0 4.5-6.1 6.9 6.9 0 0 0-3.3-5.3M54.8 217.3a4.8 4.8 0 0 0 2 5.8 17.5 17.5 0 0 0 13.3 2.5 11.7 11.7 0 0 0 7.5-4 4.3 4.3 0 0 0 .5-4.3M55.5 218.5a4.9 4.9 0 0 0 2.6 4.6 16.7 16.7 0 0 0 17-.2 4.8 4.8 0 0 0 2.3-4.4M55.7 209.4a14.2 14.2 0 0 1 10.5-3.9 15 15 0 0 1 10.8 3.7 4.5 4.5 0 0 1-.2 6.7 14.1 14.1 0 0 1-9.3 3.4 16.8 16.8 0 0 1-10.7-2.7 4.7 4.7 0 0 1-1.8-6.3zM56.6 213.3a6.9 6.9 0 0 1 5-4.3 14.9 14.9 0 0 1 12.9 1.7l1.2 1.2 .6 1.4"/>
<path d="M57.7 209.7a13.2 13.2 0 0 1 10.1-3 11.2 11.2 0 0 1 7.6 3.2 3.8 3.8 0 0 1-.6 5.7 14.5 14.5 0 0 1-12.1 2.2 8.2 8.2 0 0 1-6-4.1 3.6 3.6 0 0 1 1-4zM57.9 215.4a3.5 3.5 0 0 1 1.5-4.5 13.5 13.5 0 0 1 13.8-.2 3.6 3.6 0 0 1 1.8 4.7M78.5 213.6l1.4 .9M79.9 214.5l-1.4 .8M79.9 214.5v1.6l-.6 1.7M80.9 220l6.8 3.9M330 212.1h14M45.2 228.9a11.1 11.1 0 0 0 0 7.9M45.2 225.8a16.9 16.9 0 0 0-1.7 11.1l.7 1.8 1 1.2M45.2 223.9v24.5l21.2 12.2M45.2 223.9l10.6 6.1M51.4 222.2a7.3 7.3 0 0 0 3.8 7.4l.6 .4"/>
<path d="M55.8 230a23.4 23.4 0 0 0 21.2 0M55.8 230l10.6 6.1M66.4 236.1v24.5M77 230a23.7 23.7 0 0 0-10.6 18.4 7.9 7.9 0 0 0 2.7 6.5l1.9 1.1M77 230a8.1 8.1 0 0 1 7-1l2 1.1M77 230l-10.6 6.1M77.8 234.5a17.4 17.4 0 0 0-7.1 12.2M77.8 234.5l3.2 1.9M77.8 231.6l1.4-.8 3 2.6M77.8 231.6v2.9M77.8 231.6l3.6 3.2M81.3 235.1l-1.1 4.6a5.2 5.2 0 0 0 2.1 5.9 8.1 8.1 0 0 0 5.8 0l.9-.2"/>
<path d="M81.5 222.2a7.3 7.3 0 0 1-3.8 7.4l-.7 .4M81.7 233h.8M82.3 233.3a8.6 8.6 0 0 1 8.4-1.6 8.5 8.5 0 0 1 6.1 5.2 4.4 4.4 0 0 1-2.8 5.1 10.3 10.3 0 0 1-12-3.3 4.3 4.3 0 0 1 .3-5.4zM86.5 235.7a3.6 3.6 0 0 1 5.5 1.4 1.99 1.99 0 0 1-2.2 2.1 3.4 3.4 0 0 1-3.7-2.4v-.6zM87.4 231.2a5.9 5.9 0 0 0-6.9-1.4 20.7 20.7 0 0 0-10.4 10.6 17.5 17.5 0 0 0-1.9 11.7 5.7 5.7 0 0 0 7.5 4.4l2.4-1M87.7 223.9v7.3M87.7 223.9l-10.7 6.1M96.8 238.9l-.4 1.7a7 7 0 0 1-3.5 2.6l-4.1 1.5 .2 .7M191.3 236.8v4.8h-2M218.2 234.4l-4.9 2.4h-24v4.8M218.2 234.4l3.1-1.6h2v10.7M218.2 234.4l1.1 2.2"/>
<path d="M219.3 236.6l1.8 3.6M219.3 236.6l-9.5 4.8M223.3 239.8h4v7.2M52 252.2a11.2 11.2 0 0 0 6.9 5.3l3.6 .9M56.7 256.6l.3 6.6a4.9 4.9 0 0 0 3.4 4 14.8 14.8 0 0 0 13.3-.6 4.5 4.5 0 0 0 2.2-3.4l.3-6.6M68.2 248.1v1.7l12.6 4.3a1.94 1.94 0 0 1 0-1.6M68.2 248.1l12.6 4.4M70.7 246.7l10.1 5.8M70.7 246.7l-2.5 1.4M71.4 250.9l.8 1.1 .8 .6 14.1 8.1M73.2 256.7l-6.8 3.9M77.8 255.7a18.3 18.3 0 0 1-7.5 2.7"/>
<path d="M90.9 247.8a4.8 4.8 0 0 1 4.2-2 2.96 2.96 0 0 1 1.7 3.5 8.9 8.9 0 0 1-5.1 7.2 2.39 2.39 0 0 1-3.3-2.3 9.2 9.2 0 0 1 2.5-6.4zM96.3 240.8l-.1 .4a4.3 4.3 0 0 1 4.1 4.2 16.7 16.7 0 0 1-5.6 13.3 8.1 8.1 0 0 1-6.3 2.5 4.2 4.2 0 0 1-3.4-3.6 14.4 14.4 0 0 1 2.5-10.2l1.5-2M96.4 240.7l1.7 1M189.3 241.8l-15.9 .6v18.8l15.9 .6M189.3 241.6v20.4M209.8 241.4l2.3 1 1.8 1.4M209.8 241.4a11 11 0 0 0-14.4 11.2 11 11 0 0 0 15.7 9.2 11 11 0 0 0 2.8-18M221.1 240.2l-7.2 3.6M221.1 240.2l1.8 3.5 .4-.2M223.3 243.5v3.5h4M227.3 256.6v7.2h-4M227.3 240.8h4.1"/>
<path d="M227.3 256.6h-4v5.4M227.3 247v9.6M231.4 256.6v7.2h3.9v-7.2M231.4 247v-7.2h3.9v7.2M231.4 247h3.9M231.4 256.6h3.9M231.4 247v9.6M235.3 247v9.6M189.3 262v4.8h34v-4.8M189.3 262h2v4.8M223.3 262h-2v4.8M227.3 262.8h4.1"/>
<circle cx="371.5" cy="46.1" r="8.7"/>
<circle cx="371.5" cy="46.1" r="11"/>
<circle cx="58.3" cy="77" r="6"/>
<circle cx="253.1" cy="77" r="14"/>
<circle cx="253.1" cy="77" r="11"/>
<circle cx="253.1" cy="77" r="6"/>
<circle cx="372.6" cy="95.4" r="12"/>
<circle cx="372.6" cy="95.4" r="10"/>
<circle cx="144" cy="166.4" r="10"/>
<circle cx="144" cy="166.4" r="12"/>
<circle cx="144" cy="166.4" r="7"/>
<circle cx="144" cy="166.4" r="8.9"/>
<circle cx="206.3" cy="251.8" r="6"/>
</g>
<text font-size="4.9" x="298.9" y="257.4">2:1</text>
<g font-size="4.7">
<text x="384.8" y="244.8">Geral</text>
<text x="368.1" y="272.9">Corpo do</text>
<text x="366.2" y="277.5">carburador</text>
</g>
<text font-size="4.1" x="21" y="293.7">SOLIDWORKS Educational Product. For Instructional Use Only.</text>
<g font-size="4">
<text x="296" y="142.8">fresado</text>
<text x="296" y="147.1">Ra 1,6</text>
<text x="308.1" y="178.9" transform="rotate(-90 308.1 178.9)">0,1</text>
<text x="398.1" y="192.4">0,1</text>
<text x="390.6" y="203.9">Ra 1,6</text>
<text x="390.6" y="199.6">fresado</text>
<text x="310.4" y="220.6">F</text>
<text x="360.8" y="220.4">0,1</text>
<text x="369.9" y="220.4">F</text>
<text x="369" y="240.6">Ra 3</text>
</g>
<g font-size="3.5">
<text x="346.1" y="285.2">A3</text>
<text x="378.2" y="285.2">1</text>
</g>
<g font-size="3.2">
<text x="347.8" y="252.9">Desenho e Modelação Geométrica</text>
<text x="277.6" y="273.6">ISO2768-m</text>
</g>
<g font-size="2.8">
<text x="277.6" y="265.7">Gray Cast Iron</text>
<text x="353.3" y="285.2">MOTCR_02_01</text>
</g>
<g font-size="2.7">
<text x="371.5" y="29.1">11</text>
<text x="58.8" y="39.4">17</text>
<text x="258.9" y="41.2">C</text>
<text x="74.6" y="46.1">2</text>
<text x="84.3" y="56.6" transform="rotate(-90 84.3 56.6)">1</text>
<text x="177.4" y="59.3" transform="rotate(14 177.4 59.3)">8</text>
<text x="229.9" y="55.2">B</text>
<text x="270.8" y="55.2">B</text>
<text x="115.1" y="60.7">A</text>
<text x="169" y="61.7" transform="rotate(52 169 61.7)">76°</text>
<text x="189.9" y="60.7">A</text>
<text x="363.7" y="63.5">Secção A-A</text>
<text x="36.3" y="70.5" transform="rotate(15 36.3 70.5)">R6</text>
<text x="89.5" y="66.7" transform="rotate(-90 89.5 66.7)">4</text>
<text x="163.1" y="71.2">3</text>
<text x="31.7" y="77" transform="rotate(-90 31.7 77)">15</text>
<text x="185.3" y="72.5" transform="rotate(-90 185.3 72.5)">1</text>
<text x="273.5" y="77" transform="rotate(-90 273.5 77)">15</text>
<text x="196.1" y="80.4" transform="rotate(-90 196.1 80.4)">31</text>
<text x="386.4" y="84.8" transform="rotate(-36 386.4 84.8)">10</text>
<text x="117" y="95.2">1</text>
<text x="169.5" y="94.8">10</text>
<text x="324.2" y="93.2">1</text>
<text x="131.9" y="102.7" transform="rotate(-90 131.9 102.7)">8</text>
<text x="305.8" y="102.5" transform="rotate(-90 305.8 102.5)">1</text>
<text x="335" y="104.5" transform="rotate(-90 335 104.5)">2</text>
<text x="389" y="104.2" transform="rotate(30 389 104.2)">12</text>
<text x="118.8" y="111.7">2</text>
<text x="329.5" y="112.5" transform="rotate(-90 329.5 112.5)">2</text>
<text x="365.3" y="112.8">Secção B-B</text>
<text x="57.5" y="115.3">9 f7</text>
<text x="258.9" y="118.4">C</text>
<text x="313.1" y="125.4">D(4 : 1)</text>
<text x="125" y="144">E</text>
<text x="348" y="139.5">D</text>
<text x="141.4" y="145.1" transform="rotate(-90 141.4 145.1)">2</text>
<text x="319.5" y="148.7" transform="rotate(-90 319.5 148.7)">6</text>
<text x="337.8" y="145.5">9</text>
<text x="369.9" y="152.5" transform="rotate(14 369.9 152.5)">M4</text>
<text x="191.8" y="166.3" transform="rotate(-90 191.8 166.3)">11</text>
<text x="346.9" y="163.6" transform="rotate(46 346.9 163.6)">87°</text>
<text x="360.5" y="171.4" transform="rotate(-90 360.5 171.4)">8</text>
<text x="286.4" y="179.1" transform="rotate(-90 286.4 179.1)">14</text>
<text x="294.4" y="179.1" transform="rotate(-90 294.4 179.1)">12</text>
<text x="303" y="181.1" transform="rotate(-90 303 181.1)">11 H9</text>
<text x="384.2" y="180.3" transform="rotate(-90 384.2 180.3)">6 H8</text>
<text x="125" y="186.5">E</text>
<text x="143.9" y="186.8">15</text>
<text x="150.5" y="193">29</text>
<text x="352" y="192.8" transform="rotate(-90 352 192.8)">2</text>
<text x="319.3" y="201.2" transform="rotate(44 319.3 201.2)">92°</text>
<text x="360.3" y="201.6">7</text>
<text x="337.8" y="218.3">7</text>
<text x="217.6" y="228.9" transform="rotate(-27 217.6 228.9)">3</text>
<text x="236.1" y="232.1" transform="rotate(63 236.1 232.1)">R3</text>
<text x="339.3" y="230.1">Corte C-C</text>
<text x="207.6" y="242.5" transform="rotate(63 207.6 242.5)">M3</text>
<text x="346.2" y="264">Curso: MEAer</text>
<text x="346.2" y="260.2">Nome: António Lopes</text>
<text x="374.2" y="264">Turno: L05</text>
<text x="379.5" y="260.2">n.º 95771</text>
<text x="198.4" y="273.2">Corte E-E</text>
</g>
<text font-size="2" x="333.5" y="254.3">05/01/2020</text>
<g font-size="1.8">
<text x="299.4" y="250.5">Escala</text>
<text x="322.9" y="250.4">Rúbrica</text>
<text x="335.9" y="250.4">Data</text>
<text x="310.5" y="254.3">Desenhou</text>
<text x="277.6" y="261.8">Material:</text>
<text x="310.7" y="258.1">Verificou</text>
<text x="310.7" y="261.8">Projectou</text>
<text x="277.6" y="269.6">Tolerância Geral:</text>
<text x="310.8" y="265.6">Fabricou</text>
<text x="310.8" y="272.9">Notas:</text>
<text x="277.6" y="279.3">Acabamentos:</text>
<text x="346" y="281.4">Folha</text>
<text x="353.4" y="281.4">Desenho n.º</text>
<text x="376.7" y="281.4">Folha</text>
<text x="384.6" y="281.4">Peso:</text>
<text x="391.8" y="281.4">Revisto:</text>
<text x="382.7" y="284.7">26</text>
</g>
</svg>
